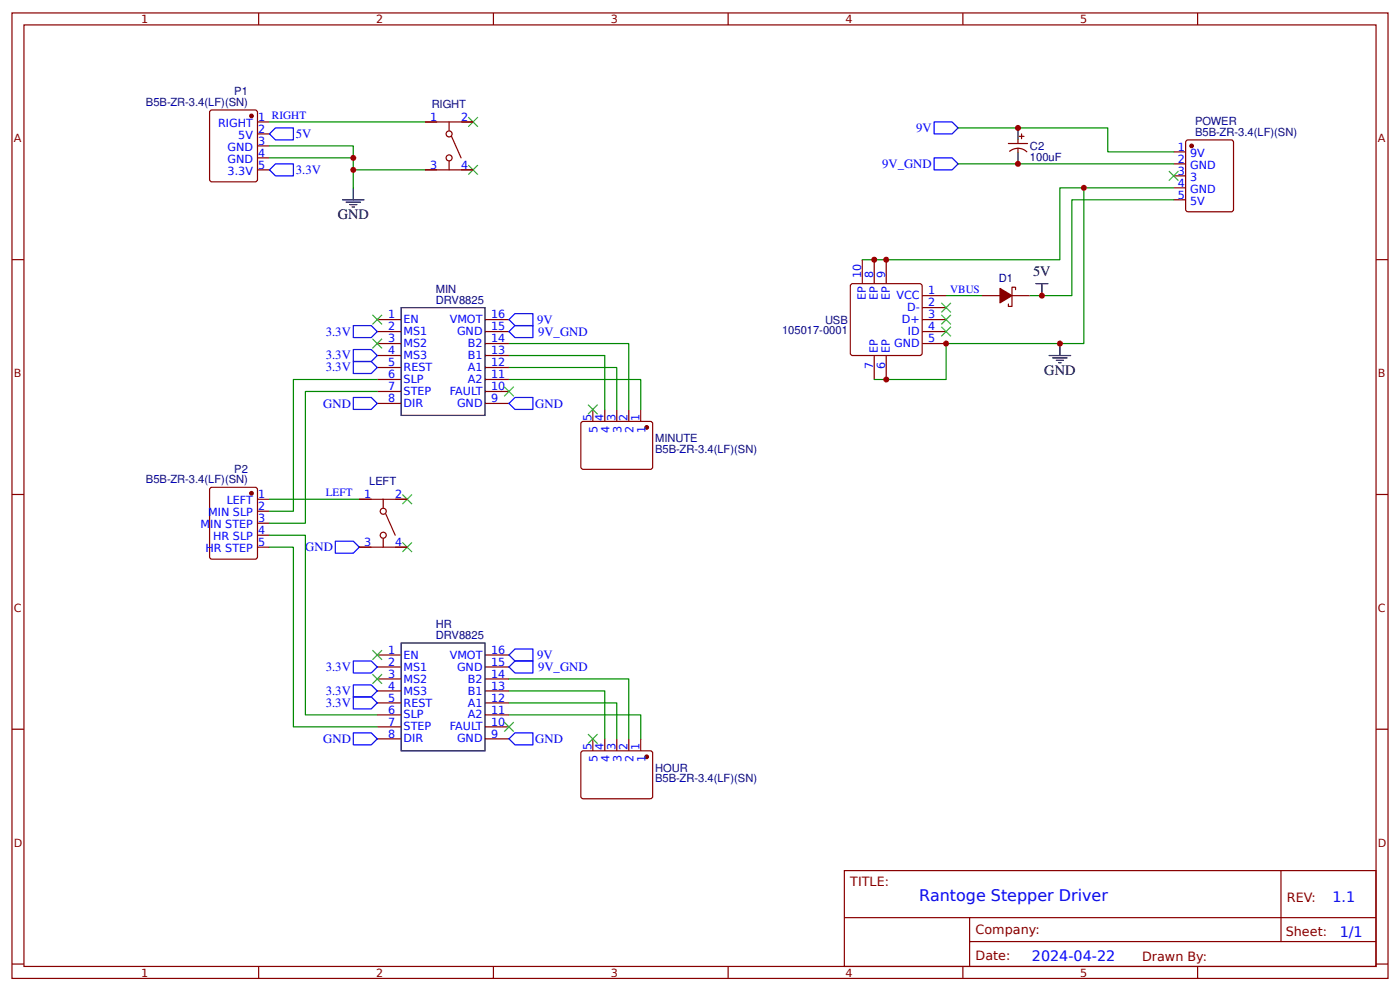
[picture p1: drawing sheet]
<svg xmlns="http://www.w3.org/2000/svg" width="309mm" height="219mm" viewBox="0 0 309 219" stroke-linecap="round" stroke-linejoin="round" font-family="sans-serif">
<g fill="none" stroke="#800" stroke-width=".26">
<path d="M2.6 2.9h304.1v213.2h-304.1zM5.3 5.5h298.7v208h-298.7zM57.1 2.9v2.6M109 2.9v2.6M160.9 2.9v2.6M212.7 2.9v2.6M264.6 2.9v2.6M46.4 24.6l.4-.3h9.6l.4 .3 .1 15-.3 .5-9.8 .1-.4-.3zM56.9 26.9h2.6M56.9 29.6h2.6M56.9 32.2h2.6M56.9 34.9h2.6"/>
<path d="M56.9 37.5h2.6M93.9 26.9h10.6M93.9 37.5h10.6M99.2 26.9v1.9M99.2 35.7v1.8M99.7 30.1l2.2 4.8M222.8 31.7h4.2M223 33.5a2.85 2.85 0 0 1 3.9 .1M224.9 30.9v.8M224.9 32.8v.7M225.2 30.1h1M225.7 29.6v1"/>
<path d="M259.3 33.5h2.6M259.3 36.2h2.6M259.3 38.8h2.6M262 31.2l.5-.3h9.5l.4 .3 .1 15-.2 .5-9.8 .1-.5-.3zM2.6 57.4h2.7M190.5 57.4v5.3M193.1 57.4v5.3M195.8 57.4v5.3M259.3 41.5h2.6M259.3 44.1h2.6M304 57.4h2.7M83.3 70.6h5.3"/>
<path d="M83.3 73.2h5.3M83.3 75.9h5.3M83.3 78.5h5.3M107.2 70.6h5.2M107.2 73.2h5.2M107.2 75.9h5.2M107.2 78.5h5.2M187.9 62.9l.5-.2h15.1l.2 .5v15.1l-.5 .2h-15.1l-.2-.5zM193.1 78.5v5.3M195.8 78.5v5.3M203.7 70.6h5.3M203.7 73.2h5.3"/>
<path d="M203.7 75.9h5.3M203.7 65.3h5.3M203.7 67.9h5.3M217 65.3h3.9M223.6 65.3h3.9M224.4 64v-.6h-.8v4.3h-.8v-.5M83.3 81.2h5.3M83.3 83.8h5.3M83.3 86.5h5.3M83.3 89.1h5.3M107.2 81.2h5.2M107.2 83.8h5.2"/>
<path d="M107.2 86.5h5.2M107.2 89.1h5.2M128.6 93.2h15.3l.3 .4-.1 9.8-.4 .3-15.1-.1-.3-.5v-9.5zM131 90.4v2.7M133.6 90.4v2.7M136.3 90.4v2.7M138.9 90.4v2.7M141.6 90.4v2.7M2.6 109.2h2.7M46.6 107.7l9.8-.1 .4 .3 .1 15.1-.3 .4-9.8 .1-.4-.3-.1-15zM56.9 110.3h2.6M56.9 112.9h2.6"/>
<path d="M56.9 115.6h2.6M56.9 118.2h2.6M79.4 110.3h10.6M84.7 110.3v1.8M84.7 119v1.9M85.2 113.5l2.1 4.7M304 109.2h2.7M56.9 120.9h2.6M79.4 120.9h10.6M83.3 144.7h5.3M83.3 147.3h5.3M83.3 150h5.3"/>
<path d="M83.3 152.6h5.3M83.3 155.3h5.3M83.3 157.9h5.3M107.2 144.7h5.2M107.2 147.3h5.2M107.2 150h5.2M107.2 152.6h5.2M107.2 155.3h5.2M107.2 157.9h5.2M2.6 161.1h2.7M83.3 160.5h5.3M83.3 163.2h5.3"/>
<path d="M107.2 160.5h5.2M107.2 163.2h5.2M128.6 165.9h15.3l.3 .5-.1 9.8-.4 .2h-15.1l-.3-.5v-9.5zM131 163.2v2.6M133.6 163.2v2.6M136.3 163.2v2.6M138.9 163.2v2.6M141.6 163.2v2.6M304 161.1h2.7M186.5 192.3h117.5v21.2h-117.5zM283 192.3v15.7M2.6 212.9h2.7"/>
<path d="M57.1 213.5v2.6M109 213.5v2.6M160.9 213.5v2.6M186.6 202.7h117.3M212.7 213.5v2.6M214.2 208h89.7M214.2 202.7v10.6M264.6 213.5v2.6M304 212.9h2.7"/>
<circle cx="99.2" cy="34.9" r=".66"/>
<circle cx="99.2" cy="29.6" r=".66"/>
<circle cx="84.7" cy="112.9" r=".66"/>
<circle cx="84.7" cy="118.2" r=".66"/>
</g>
<g fill="none" stroke="#000" stroke-width=".26">
<path d="M224.9 28.3v2.6M224.9 33.5v2.7M75.7 44.1h4.7M76.5 44.7h3.1M77.3 45.2h1.5M77.8 45.7h.5M78.1 41.5v2.6M88.6 67.9h18.6v23.9h-18.6zM228.9 62.7h2.6M230.2 62.7v2.6M231.8 78.5h4.7M232.6 79.1h3.1"/>
<path d="M233.4 79.6h1.5M234.2 75.9v2.6M233.9 80.1h.5M88.6 142h18.6v23.8h-18.6z"/>
</g>
<g fill="#800" stroke="#800" stroke-width=".26">
<path d="M220.9 63.7l2.7 1.6-2.7 1.6z"/>
<circle cx="263.3" cy="32.2" r=".4"/>
<circle cx="142.9" cy="94.4" r=".4"/>
<circle cx="142.9" cy="167.2" r=".4"/>
<circle cx="55.6" cy="109" r=".4"/>
<circle cx="55.6" cy="25.6" r=".4"/>
</g>
<g fill="none" stroke="#00f" stroke-width=".26">
<path d="M59.5 37.5l1.4-1.3h3.9v2.6h-3.9zM60.9 28.3h3.9v2.6h-3.9l-1.4-1.3zM206.4 26.9h3.9l1.4 1.4-1.4 1.3h-3.9zM206.4 34.9h3.9l1.4 1.3-1.4 1.3h-3.9zM78.1 79.9h3.9l1.3 1.3-1.3 1.3h-3.9zM78.1 77.2h3.9l1.3 1.3-1.3 1.4h-3.9zM78.1 71.9h3.9l1.3 1.3-1.3 1.4h-3.9zM113.8 69.3h3.9v2.6h-3.9l-1.4-1.3zM113.8 71.9h3.9v2.7h-3.9l-1.4-1.4zM78.1 87.8h3.9l1.3 1.3-1.3 1.3h-3.9zM113.8 87.8h3.9v2.6h-3.9l-1.4-1.3zM74.1 119.5h4l1.3 1.4-1.3 1.3h-4z"/>
<path d="M78.1 153.9h3.9l1.3 1.4-1.3 1.3h-3.9zM78.1 151.3h3.9l1.3 1.3-1.3 1.3h-3.9zM78.1 146h3.9l1.3 1.3-1.3 1.3h-3.9zM112.4 147.3l1.4-1.3h3.9v2.6h-3.9zM113.8 143.4h3.9v2.6h-3.9l-1.4-1.3zM78.1 161.9h3.9l1.3 1.3-1.3 1.3h-3.9zM112.4 163.2l1.4-1.3h3.9v2.6h-3.9z"/>
</g>
<g fill="#000" stroke="#3c3" stroke-width=".26">
<path d="M103.5 25.9l2.1 2.1zM105.6 25.9l-2.1 2.1z"/>
<path d="M103.5 36.5l2.1 2.1zM103.5 38.6l2.1-2.1z"/>
<path d="M258.2 37.8l2.1 2.1zM258.2 39.9l2.1-2.1z"/>
<path d="M82.3 69.5l2.1 2.1zM84.4 69.5l-2.1 2.1z"/>
<path d="M82.3 74.8l2.1 2.1zM84.4 74.8l-2.1 2.1z"/>
<path d="M210.1 66.9l-2.1 2.1zM208 66.9l2.1 2.1z"/>
<path d="M210.1 69.5l-2.1 2.1zM208 69.5l2.1 2.1z"/>
<path d="M210.1 72.2l-2.1 2.1zM208 72.2l2.1 2.1z"/>
<path d="M111.4 85.4l2.1 2.1zM113.5 85.4l-2.1 2.1z"/>
<path d="M129.9 89.4l2.1 2.1zM129.9 91.5l2.1-2.1z"/>
<path d="M88.9 109.2l2.1 2.1zM91 109.2l-2.1 2.1z"/>
<path d="M88.9 119.8l2.1 2.1zM91 119.8l-2.1 2.1z"/>
<path d="M82.3 143.6l2.1 2.1zM82.3 145.7l2.1-2.1z"/>
<path d="M82.3 148.9l2.1 2.1zM84.4 148.9l-2.1 2.1z"/>
<path d="M111.4 159.5l2.1 2.1zM111.4 161.6l2.1-2.1z"/>
<path d="M129.9 162.1l2.1 2.2zM132 162.1l-2.1 2.2z"/>
</g>
<g fill="none" stroke="#080" stroke-width=".26">
<path d="M59.5 34.9h18.6v6.6M59.5 32.2h18.6v2.7M59.5 26.9h34.4M78.1 37.5h15.8M211.7 28.3h33v5.2h14.6M211.7 36.2h47.6M239.4 41.5h-5.2v15.9h-43.7M259.3 41.5h-19.9v34.4h-30.4v7.9h-15.9M259.3 44.1h-22.5v21.2h-9.3M112.4 78.5h21.2v11.9M112.4 75.9h26.5v14.5M209 65.3h8"/>
<path d="M83.3 83.8h-18.5v29.1h-5.3M83.3 86.5h-15.8v29.1h-8M112.4 83.8h29.2v6.6M112.4 81.2h23.9v9.2M59.5 118.2h8v39.7h15.8M59.5 110.3h19.9M59.5 120.9h5.3v39.6h18.5M112.4 157.9h29.2v5.3M112.4 155.3h23.9v7.9M112.4 152.6h21.2v10.6M112.4 150h26.5v13.2"/>
</g>
<g fill="#c00">
<circle cx="78.1" cy="37.5" r=".66"/>
<circle cx="78.1" cy="34.9" r=".66"/>
<circle cx="224.9" cy="28.3" r=".66"/>
<circle cx="224.9" cy="36.2" r=".66"/>
<circle cx="195.8" cy="83.8" r=".66"/>
<circle cx="209" cy="75.9" r=".66"/>
<circle cx="230.2" cy="65.3" r=".66"/>
<circle cx="193.1" cy="57.4" r=".66"/>
<circle cx="239.4" cy="41.5" r=".66"/>
<circle cx="195.8" cy="57.4" r=".66"/>
<circle cx="234.2" cy="75.9" r=".66"/>
</g>
<text font-size="3.5" fill="#00f" x="203.1" y="199.1">Rantoge Stepper Driver</text>
<g font-size="3.2">
<text x="74.6" y="48.4">GND</text>
<text x="228.2" y="61.1">5V</text>
<text x="230.7" y="82.8">GND</text>
</g>
<g font-size="3.2" fill="#00f">
<text x="294.4" y="199.2">1.1</text>
<text x="296" y="207">1/1</text>
<text x="228" y="212.3">2024-04-22</text>
</g>
<g font-size="2.8" fill="#00f">
<text x="202.4" y="29.1">9V</text>
<text x="65.4" y="30.5">5V</text>
<text x="65.4" y="38.5">3.3V</text>
<text x="194.9" y="37.1">9V_GND</text>
<text x="118.7" y="71.6">9V</text>
<text x="72" y="74.1">3.3V</text>
<text x="118.9" y="74.2">9V_GND</text>
<text x="72" y="82">3.3V</text>
<text x="72" y="79.4">3.3V</text>
<text x="71.4" y="90">GND</text>
<text x="118.3" y="90">GND</text>
<text x="67.4" y="121.8">GND</text>
<text x="72" y="148.2">3.3V</text>
<text x="118.7" y="145.6">9V</text>
<text x="118.9" y="148.3">9V_GND</text>
<text x="72" y="153.5">3.3V</text>
<text x="72" y="156.1">3.3V</text>
<text x="71.4" y="164.1">GND</text>
<text x="118.3" y="164.1">GND</text>
</g>
<g font-size="2.8" fill="#800">
<text x="187.9" y="195.7">TITLE:</text>
<text x="284.3" y="199.2">REV:</text>
<text x="215.5" y="206.4">Company:</text>
<text x="284.1" y="206.9">Sheet:</text>
<text x="215.5" y="212.1">Date:</text>
<text x="252.3" y="212.2">Drawn By:</text>
</g>
<g font-size="2.5" fill="#800">
<text x="31.2" y="5.1">1</text>
<text x="83.1" y="5.1">2</text>
<text x="134.9" y="5.1">3</text>
<text x="186.8" y="5.1">4</text>
<text x="238.7" y="5.1">5</text>
<text x="3" y="31.4">A</text>
<text x="304.4" y="31.4">A</text>
<text x="3" y="83.3">B</text>
<text x="304.4" y="83.3">B</text>
<text x="3" y="135.1">C</text>
<text x="304.4" y="135.1">C</text>
<text x="3" y="187">D</text>
<text x="304.4" y="187">D</text>
<text x="31.2" y="215.7">1</text>
<text x="83.1" y="215.7">2</text>
<text x="134.9" y="215.7">3</text>
<text x="186.8" y="215.7">4</text>
<text x="238.7" y="215.7">5</text>
</g>
<g font-size="2.5" fill="#000080">
<text x="32.2" y="23.4">B5B-ZR-3.4(LF)(SN)</text>
<text x="51.8" y="21">P1</text>
<text x="95.4" y="23.8">RIGHT</text>
<text x="264" y="27.6">POWER</text>
<text x="227.5" y="35.5">100uF</text>
<text x="227.5" y="33.1">C2</text>
<text x="264" y="30">B5B-ZR-3.4(LF)(SN)</text>
<text x="96.3" y="64.7">MIN</text>
<text x="220.7" y="62.2">D1</text>
<text x="96.3" y="67.1">DRV8825</text>
<text x="182.3" y="71.5">USB</text>
<text x="172.8" y="73.9">105017-0001</text>
<text x="144.7" y="100">B5B-ZR-3.4(LF)(SN)</text>
<text x="144.7" y="97.7">MINUTE</text>
<text x="32.2" y="106.8">B5B-ZR-3.4(LF)(SN)</text>
<text x="51.8" y="104.4">P2</text>
<text x="81.6" y="107.2">LEFT</text>
<text x="96.3" y="141.1">DRV8825</text>
<text x="96.3" y="138.8">HR</text>
<text x="144.7" y="172.8">B5B-ZR-3.4(LF)(SN)</text>
<text x="144.7" y="170.4">HOUR</text>
</g>
<g font-size="2.5" fill="#00f">
<text x="48.2" y="28">RIGHT</text>
<text x="57" y="26.7">1 RIGHT</text>
<text x="57" y="29.3">2</text>
<text x="95" y="26.7">1</text>
<text x="101.9" y="26.7">2</text>
<text x="50.2" y="33.3">GND</text>
<text x="50.2" y="35.9">GND</text>
<text x="52.6" y="30.6">5V</text>
<text x="57" y="32">3</text>
<text x="57" y="34.6">4</text>
<text x="260.2" y="33.3">1</text>
<text x="260.2" y="35.9">2</text>
<text x="262.9" y="34.6">9V</text>
<text x="50.3" y="38.6">3.3V</text>
<text x="57" y="37.3">5</text>
<text x="95" y="37.3">3</text>
<text x="101.9" y="37.3">4</text>
<text x="260.2" y="38.6">3</text>
<text x="260.2" y="41.2">4</text>
<text x="262.9" y="37.3">GND</text>
<text x="262.9" y="39.9">3</text>
<text x="260.2" y="43.9">5</text>
<text x="262.9" y="42.5">GND</text>
<text x="262.9" y="45.2">5V</text>
<text x="190.2" y="61.3" transform="rotate(-90 190.2 61.3)">10</text>
<text x="192.9" y="61.3" transform="rotate(-90 192.9 61.3)">8</text>
<text x="195.5" y="61.3" transform="rotate(-90 195.5 61.3)">9</text>
<text x="205.1" y="65">1</text>
<text x="209.9" y="64.6">VBUS</text>
<text x="85.7" y="70.3">1</text>
<text x="89.2" y="71.4">EN</text>
<text x="99.4" y="71.4">VMOT</text>
<text x="108.5" y="70.3">16</text>
<text x="191.3" y="66.2" transform="rotate(-90 191.3 66.2)">EP</text>
<text x="193.9" y="66.2" transform="rotate(-90 193.9 66.2)">EP</text>
<text x="196.6" y="66.2" transform="rotate(-90 196.6 66.2)">EP</text>
<text x="198.1" y="66.1">VCC</text>
<text x="199.2" y="71.4">D+</text>
<text x="200.4" y="68.7">D-</text>
<text x="205.1" y="67.7">2</text>
<text x="205.1" y="70.3">3</text>
<text x="85.7" y="73">2</text>
<text x="85.7" y="75.6">3</text>
<text x="89.2" y="74">MS1</text>
<text x="89.2" y="76.7">MS2</text>
<text x="101" y="74">GND</text>
<text x="103.4" y="76.7">B2</text>
<text x="108.5" y="75.6">14</text>
<text x="108.5" y="73">15</text>
<text x="193.9" y="78" transform="rotate(-90 193.9 78)">EP</text>
<text x="196.6" y="78" transform="rotate(-90 196.6 78)">EP</text>
<text x="197.5" y="76.7">GND</text>
<text x="200.6" y="74">ID</text>
<text x="205.1" y="73">4</text>
<text x="205.1" y="75.6">5</text>
<text x="85.7" y="78.3">4</text>
<text x="85.7" y="80.9">5</text>
<text x="85.7" y="83.6">6</text>
<text x="89.2" y="79.3">MS3</text>
<text x="89.2" y="82">REST</text>
<text x="103.4" y="79.3">B1</text>
<text x="103.4" y="82">A1</text>
<text x="108.5" y="83.6">11</text>
<text x="108.5" y="80.9">12</text>
<text x="108.5" y="78.3">13</text>
<text x="192.9" y="81.4" transform="rotate(-90 192.9 81.4)">7</text>
<text x="195.5" y="81.4" transform="rotate(-90 195.5 81.4)">6</text>
<text x="85.7" y="86.2">7</text>
<text x="85.7" y="88.8">8</text>
<text x="89.2" y="84.6">SLP</text>
<text x="89.2" y="87.3">STEP</text>
<text x="89.2" y="89.9">DIR</text>
<text x="99.4" y="87.3">FAULT</text>
<text x="101" y="89.9">GND</text>
<text x="103.4" y="84.6">A2</text>
<text x="108.5" y="88.8">9</text>
<text x="108.5" y="86.2">10</text>
<text x="130.7" y="92.9" transform="rotate(-90 130.7 92.9)">5</text>
<text x="132" y="95.6" transform="rotate(-90 132 95.6)">5</text>
<text x="133.3" y="92.9" transform="rotate(-90 133.3 92.9)">4</text>
<text x="134.7" y="95.6" transform="rotate(-90 134.7 95.6)">4</text>
<text x="136" y="92.9" transform="rotate(-90 136 92.9)">3</text>
<text x="137.3" y="95.6" transform="rotate(-90 137.3 95.6)">3</text>
<text x="138.6" y="92.9" transform="rotate(-90 138.6 92.9)">2</text>
<text x="140" y="95.6" transform="rotate(-90 140 95.6)">2</text>
<text x="141.3" y="92.9" transform="rotate(-90 141.3 92.9)">1</text>
<text x="142.6" y="95.6" transform="rotate(-90 142.6 95.6)">1</text>
<text x="46" y="114">MIN SLP</text>
<text x="50.1" y="111.3">LEFT</text>
<text x="57" y="110">1</text>
<text x="57" y="112.7">2</text>
<text x="72" y="109.6">LEFT</text>
<text x="80.4" y="110">1</text>
<text x="87.3" y="110">2</text>
<text x="44.3" y="116.6">MIN STEP</text>
<text x="47.1" y="119.3">HR SLP</text>
<text x="57" y="115.3">3</text>
<text x="57" y="118">4</text>
<text x="45.4" y="121.9">HR STEP</text>
<text x="57" y="120.6">5</text>
<text x="80.4" y="120.6">3</text>
<text x="87.3" y="120.6">4</text>
<text x="85.7" y="144.4">1</text>
<text x="85.7" y="147.1">2</text>
<text x="85.7" y="149.7">3</text>
<text x="89.2" y="145.5">EN</text>
<text x="89.2" y="148.1">MS1</text>
<text x="99.4" y="145.5">VMOT</text>
<text x="101" y="148.1">GND</text>
<text x="108.5" y="149.7">14</text>
<text x="108.5" y="147.1">15</text>
<text x="108.5" y="144.4">16</text>
<text x="85.7" y="152.3">4</text>
<text x="85.7" y="155">5</text>
<text x="89.2" y="150.8">MS2</text>
<text x="89.2" y="153.4">MS3</text>
<text x="103.4" y="153.4">B1</text>
<text x="103.4" y="150.8">B2</text>
<text x="108.5" y="155">12</text>
<text x="108.5" y="152.3">13</text>
<text x="85.7" y="157.6">6</text>
<text x="85.7" y="160.3">7</text>
<text x="89.2" y="156.1">REST</text>
<text x="89.2" y="158.7">SLP</text>
<text x="89.2" y="161.3">STEP</text>
<text x="99.4" y="161.3">FAULT</text>
<text x="103.4" y="158.7">A2</text>
<text x="103.4" y="156.1">A1</text>
<text x="108.5" y="160.3">10</text>
<text x="108.5" y="157.6">11</text>
<text x="85.7" y="162.9">8</text>
<text x="89.2" y="164">DIR</text>
<text x="101" y="164">GND</text>
<text x="108.5" y="162.9">9</text>
<text x="130.7" y="165.7" transform="rotate(-90 130.7 165.7)">5</text>
<text x="133.3" y="165.7" transform="rotate(-90 133.3 165.7)">4</text>
<text x="136" y="165.7" transform="rotate(-90 136 165.7)">3</text>
<text x="138.6" y="165.7" transform="rotate(-90 138.6 165.7)">2</text>
<text x="141.3" y="165.7" transform="rotate(-90 141.3 165.7)">1</text>
<text x="132" y="168.4" transform="rotate(-90 132 168.4)">5</text>
<text x="134.7" y="168.4" transform="rotate(-90 134.7 168.4)">4</text>
<text x="137.3" y="168.4" transform="rotate(-90 137.3 168.4)">3</text>
<text x="140" y="168.4" transform="rotate(-90 140 168.4)">2</text>
<text x="142.6" y="168.4" transform="rotate(-90 142.6 168.4)">1</text>
</g>
</svg>
